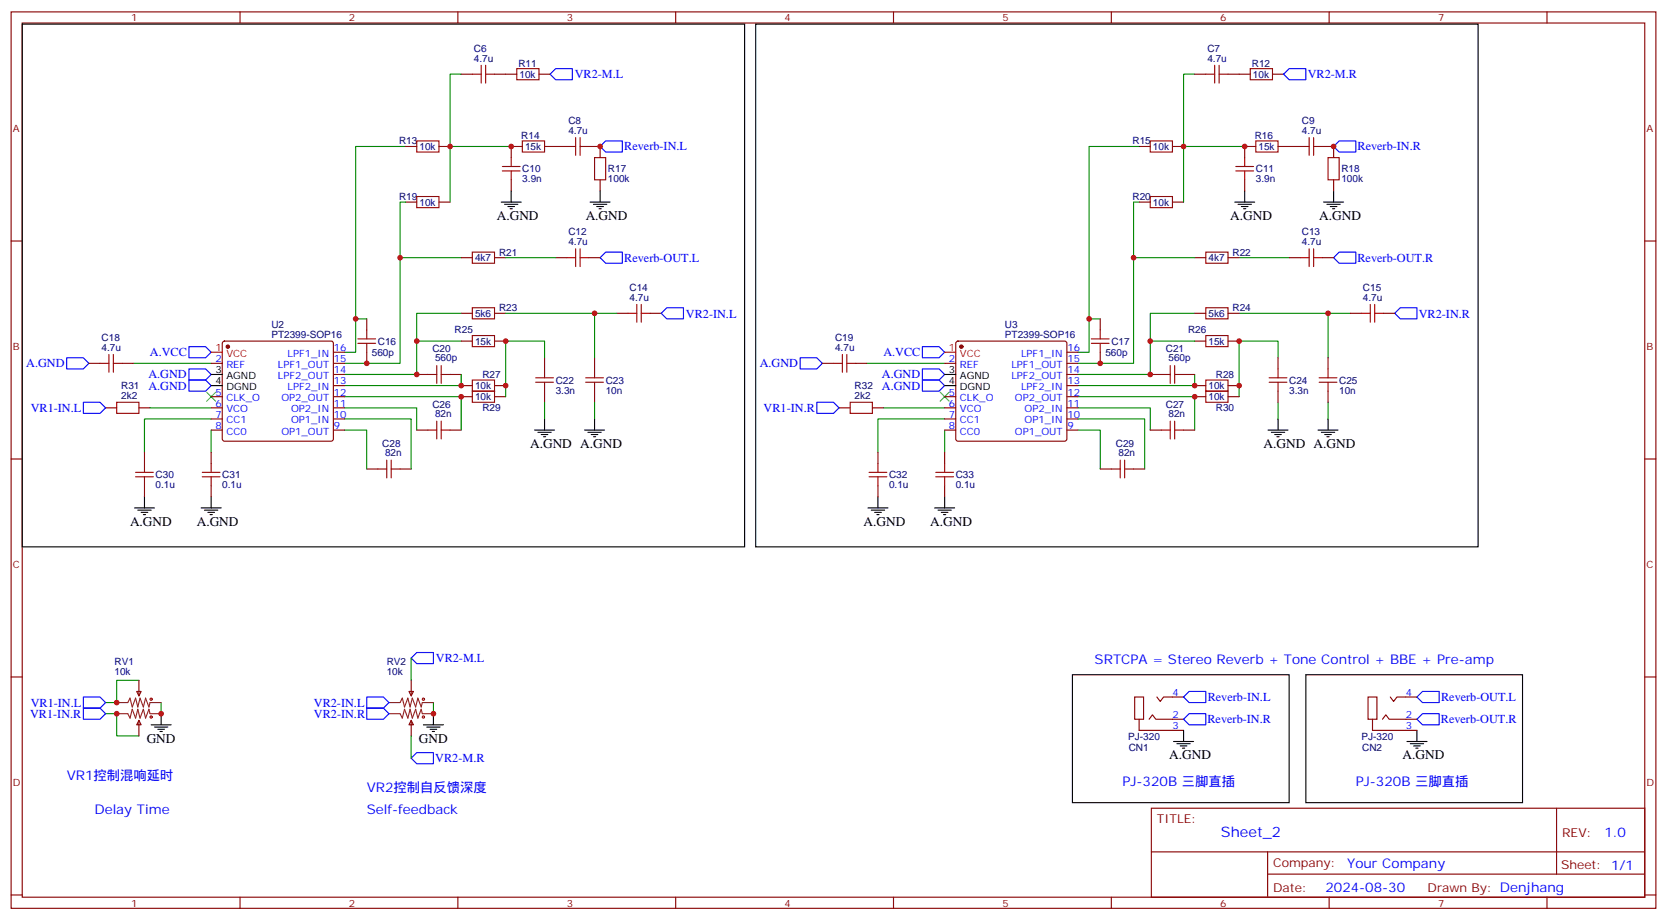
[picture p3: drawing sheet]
<svg xmlns="http://www.w3.org/2000/svg" width="529mm" height="292mm" viewBox="0 0 529 292" stroke-linecap="round" stroke-linejoin="round" font-family="sans-serif">
<g fill="none" stroke="#870000" stroke-width=".35">
<path d="M3.5 3.8h522.1v284.3h-522.1zM7.1 7.3h515v277.3h-515zM76.2 3.8v3.5M145.3 3.8v3.5M214.5 3.8v3.5M283.6 3.8v3.5M352.8 3.8v3.5M421.9 3.8v3.5M491.1 3.8v3.5M146.4 23.5h3.5M157 23.5h7M171.1 23.5h3.5"/>
<path d="M379.2 23.5h3.6M389.8 23.5h7.1M403.9 23.5h3.6M128.8 46.5h3.5M139.3 46.5h3.6M162.3 57v3.6M165.8 46.5h-3.5v3.5M172.9 46.5h7M187 46.5h3.5v3.5M190.5 57v3.6M361.6 46.5h3.5M372.2 46.5h3.5"/>
<path d="M395.1 57v3.6M398.6 46.5h-3.5v3.5M405.7 46.5h7M419.8 46.5h3.5v3.5M423.3 57v3.6M3.5 76.4h3.6M128.8 64.1h3.5M139.3 64.1h3.6M361.6 64.1h3.5M372.2 64.1h3.5M522.1 76.4h3.5M146.4 81.7h3.5"/>
<path d="M146.4 99.4h3.5M157 81.7h3.5M157 99.4h3.5M176.4 81.7h3.5M187 81.7h3.5M195.8 99.4h3.5M206.4 99.4h3.5M379.2 81.7h3.6M379.2 99.4h3.6M389.8 81.7h3.5M389.8 99.4h3.5M409.2 81.7h3.5"/>
<path d="M419.8 81.7h3.5M428.6 99.4h3.6M439.2 99.4h3.5M28.2 115.3h3.5M38.8 115.3h3.5M67 115.3h3.6M70.8 108.4l.5-.2h33.8l.5 .2 .2 .5v30.3l-.2 .5-.5 .2h-33.8l-.5-.2-.2-.5v-30.3zM105.8 118.8h3.6M105.8 115.3h3.6M105.8 111.7h3.6M116.4 101.1v3.6M116.4 111.7v3.6"/>
<path d="M132.3 118.8h3.5M142.9 118.8h3.5M146.4 108.2h3.5M157 108.2h3.5M172.9 113.5v3.5M188.7 113.5v3.5M261.1 115.3h3.5M271.6 115.3h3.6M299.9 115.3h3.5M303.6 108.4l.5-.2h33.9l.5 .2 .2 .5v30.3l-.3 .5-.4 .2h-33.9l-.5-.2-.2-.5v-30.3zM338.7 118.8h3.5M338.7 115.3h3.5"/>
<path d="M338.7 111.7h3.5M349.2 101.1v3.6M349.2 111.7v3.6M365.1 118.8h3.6M375.7 118.8h3.5M379.2 108.2h3.6M389.8 108.2h3.5M405.7 113.5v3.5M421.6 113.5v3.5M33.5 129.4h3.5M44.1 129.4h3.5M67 125.8h3.6"/>
<path d="M67 136.4h3.6M67 129.4h3.6M67 132.9h3.6M105.8 122.3h3.6M105.8 125.8h3.6M105.8 136.4h3.6M105.8 129.4h3.6M105.8 132.9h3.6M132.3 136.4h3.5M142.9 136.4h3.5M146.4 122.3h3.5M146.4 125.8h3.5"/>
<path d="M157 122.3h3.5M157 125.8h3.5M172.9 124.1v3.5M188.7 124.1v3.5M266.3 129.4h3.6M276.9 129.4h3.6M299.9 125.8h3.5M299.9 136.4h3.5M299.9 129.4h3.5M299.9 132.9h3.5M338.7 122.3h3.5M338.7 125.8h3.5"/>
<path d="M338.7 136.4h3.5M338.7 129.4h3.5M338.7 132.9h3.5M365.1 136.4h3.6M375.7 136.4h3.5M379.2 122.3h3.6M379.2 125.8h3.6M389.8 122.3h3.5M389.8 125.8h3.5M405.7 124.1v3.5M421.6 124.1v3.5M3.5 145.6h3.6"/>
<path d="M45.9 143.5v3.5M45.9 154.1v3.5M67 143.5v3.5M67 154.1v3.5M116.4 148.8h3.5M127 148.8h3.5M278.7 143.5v3.5M278.7 154.1v3.5M299.9 143.5v3.5M299.9 154.1v3.5M349.2 148.8h3.6M359.8 148.8h3.6"/>
<path d="M522.1 145.6h3.5M3.5 214.7h3.6M43.4 219.3h1.4l-.7 1.4zM44.1 215.8v4.9M129.8 219.3h1.4l-.7 1.4zM130.5 215.8v4.9M522.1 214.7h3.5M44.1 228.5l.7 1.4h-1.4zM44.1 228.5v4.9M130.5 228.5l.7 1.4h-1.4zM130.5 228.5v4.9M360.2 221.1h2.8v7h-2.8z"/>
<path d="M361.6 228.1v3.6h14.1M364.8 228.1l1-1.4 1.1 1.4h8.8M367.2 221.1l1.1 1.4 1.1-1.4h6.3M434.3 221.1h2.8v7h-2.8zM435.7 228.1v3.6h14.1M438.9 228.1l1-1.4 1.1 1.4h8.8M441.3 221.1l1.1 1.4 1-1.4h6.4M365.5 256.4h156.6v28.2h-156.6zM494.1 256.4v20.9M365.5 270.2h156.5M402.4 277.3h119.6M402.4 270.2v14.1"/>
<path d="M3.5 283.9h3.6M76.2 284.6v3.5M145.3 284.6v3.5M214.5 284.6v3.5M283.6 284.6v3.5M352.8 284.6v3.5M421.9 284.6v3.5M491.1 284.6v3.5M522.1 283.9h3.5"/>
</g>
<g fill="none" stroke="#00f" stroke-width=".35">
<path d="M174.6 23.5l1.8-1.7h5.3v3.5h-5.3zM409.2 21.8h5.3v3.5h-5.3l-1.7-1.8zM192.3 44.7h5.3v3.5h-5.3l-1.8-1.7zM425.1 44.7h5.3v3.5h-5.3l-1.8-1.7zM192.3 80h5.3v3.5h-5.3l-1.8-1.8zM425.1 80h5.3v3.5h-5.3l-1.8-1.8zM209.9 99.4l1.8-1.8h5.3v3.5h-5.3zM444.5 97.6h5.3v3.5h-5.3l-1.8-1.7zM21.2 113.5h5.3l1.7 1.8-1.7 1.7h-5.3zM60 110h5.3l1.7 1.7-1.7 1.8h-5.3zM60 117h5.3l1.7 1.8-1.7 1.7h-5.3zM254 113.5h5.3l1.8 1.8-1.8 1.7h-5.3z"/>
<path d="M292.8 117h5.3l1.8 1.8-1.8 1.7h-5.3zM292.8 110h5.3l1.8 1.7-1.8 1.8h-5.3zM26.5 127.6h5.2l1.8 1.8-1.8 1.7h-5.2zM60 120.5h5.3l1.7 1.8-1.7 1.8h-5.3zM259.3 127.6h5.3l1.7 1.8-1.7 1.7h-5.3zM292.8 120.5h5.3l1.8 1.8-1.8 1.8h-5.3zM132.3 207h5.3v3.5h-5.3l-1.8-1.8zM377.5 219.3h5.3v3.5h-5.3l-1.8-1.7zM451.6 219.3h5.2v3.5h-5.2l-1.8-1.7zM26.5 221.1h5.2l1.8 1.7-1.8 1.8h-5.2zM26.5 224.6h5.2l1.8 1.8-1.8 1.7h-5.2zM116.4 221.1h5.3l1.8 1.7-1.8 1.8h-5.3z"/>
<path d="M116.4 224.6h5.3l1.8 1.8-1.8 1.7h-5.3zM132.3 238.7h5.3v3.6h-5.3l-1.8-1.8zM377.5 226.4h5.3v3.5h-5.3l-1.8-1.8zM451.6 226.4h5.2v3.5h-5.2l-1.8-1.8z"/>
</g>
<g fill="none" stroke="#000" stroke-width=".35">
<path d="M7.1 7.7h229.3v165.8h-229.3zM239.9 7.7h229.3v165.8h-229.3zM159.1 64.1h6.4M160.2 64.8h4.2M161.2 65.5h2.1M161.9 66.2h.7M162.3 60.6v3.5M187.3 64.1h6.4M188.4 64.8h4.2M189.4 65.5h2.2M190.1 66.2h.8M190.5 60.6v3.5"/>
<path d="M391.9 64.1h6.4M393 64.8h4.2M394.1 65.5h2.1M394.8 66.2h.7M395.1 60.6v3.5M420.2 64.1h6.3M421.2 64.8h4.2M422.3 65.5h2.1M423 66.2h.7M423.3 60.6v3.5M67 118.8h3.6M299.9 118.8h3.5"/>
<path d="M67 122.3h3.6M169.7 136.4h6.3M170.7 137.1h4.3M171.8 137.8h2.1M172.5 138.5h.7M172.9 132.9v3.5M185.6 136.4h6.3M186.6 137.1h4.3M187.7 137.8h2.1M188.4 138.5h.7M188.7 132.9v3.5M299.9 122.3h3.5"/>
<path d="M402.5 136.4h6.4M403.6 137.1h4.2M404.6 137.8h2.2M405.3 138.5h.7M405.7 132.9v3.5M418.4 136.4h6.3M419.5 137.1h4.2M420.5 137.8h2.1M421.2 138.5h.7M421.6 132.9v3.5M45.9 157.6v3.5M67 157.6v3.5"/>
<path d="M278.7 157.6v3.5M299.9 157.6v3.5M42.7 161.1h6.3M43.7 161.8h4.3M44.8 162.5h2.1M45.5 163.2h.7M63.9 161.1h6.3M64.9 161.8h4.2M66 162.5h2.1M66.7 163.2h.7M275.5 161.1h6.4M276.6 161.8h4.2"/>
<path d="M277.6 162.5h2.2M278.3 163.2h.7M296.7 161.1h6.3M297.7 161.8h4.3M298.8 162.5h2.1M299.5 163.2h.7M340.4 214h68.8v40.6h-68.8zM414.5 214h68.8v40.6h-68.8zM48 229.9h6.3M49 230.6h4.3M50.1 231.3h2.1M50.8 232h.7"/>
<path d="M51.2 226.4v3.5M134.4 229.9h6.4M135.5 230.6h4.2M136.5 231.3h2.1M137.2 232h.7M137.6 226.4v3.5M372.5 235.2h6.4M373.6 235.9h4.2M374.6 236.6h2.2M375.4 237.3h.7M375.7 231.7v3.5M446.6 235.2h6.4"/>
<path d="M447.7 235.9h4.2M448.7 236.6h2.1M449.4 237.3h.7M449.8 231.7v3.5"/>
</g>
<g fill="none" stroke="#008700" stroke-width=".35">
<path d="M146.4 23.5h-3.5v23M379.2 23.5h-3.5v23M128.8 46.5h-15.9v65.2h-3.5M162.3 46.5h-19.4v17.6M361.6 46.5h-15.9v65.2h-3.5M395.1 46.5h-19.4v17.6M128.8 64.1h-1.8v17.6M361.6 64.1h-1.8v17.6M146.4 99.4h-14.1v8.8M146.4 81.7h-19.4v33.6h-17.6M160.5 99.4h28.2v14.1M160.5 81.7h15.9"/>
<path d="M188.7 99.4h7.1M379.2 81.7h-19.4v33.6h-17.6M379.2 99.4h-14.1v8.8M393.3 99.4h28.3v14.1M393.3 81.7h15.9M421.6 99.4h7M42.3 115.3h24.7M112.9 101.1h3.5M146.4 118.8v3.5h-37M146.4 108.2h-14.1v10.6h-22.9M172.9 113.5v-5.3h-12.4v17.6M275.2 115.3h24.7"/>
<path d="M345.7 101.1h3.5M379.2 108.2h-14.1v10.6h-22.9M379.2 118.8v3.5h-37M405.7 113.5v-5.3h-12.4v17.6M47.6 129.4h19.4M67 132.9h-21.1v10.6M67 136.4v7.1M109.4 136.4h7v12.4M109.4 132.9h21.1v15.9M109.4 129.4h22.9v7M109.4 125.8h37v10.6M172.9 127.6v5.3"/>
<path d="M188.7 127.6v5.3M280.5 129.4h19.4M299.9 132.9h-21.2v10.6M299.9 136.4v7.1M342.2 129.4h22.9v7M342.2 132.9h21.2v15.9M342.2 136.4h7v12.4M342.2 125.8h37v10.6M405.7 127.6v5.3M421.6 127.6v5.3M44.1 215.8h-7.1v7h-3.5M130.5 208.7v7.1"/>
<path d="M33.5 226.4h3.5v7h7.1M51.2 222.8v3.6M130.5 233.4v7.1M137.6 222.8v3.6"/>
</g>
<g fill="none" stroke="#a10000" stroke-width=".35">
<path d="M149.9 23.5h2.9M152.8 20.7v5.7M154.2 23.5h2.8M154.2 20.7v5.7M164 21.8h7.1v3.5h-7.1zM382.8 23.5h2.8M385.6 20.7v5.7M387 23.5h2.8M387 20.7v5.7M396.9 21.8h7v3.5h-7zM132.3 44.7h7v3.5h-7zM159.5 54.2h5.6"/>
<path d="M159.5 52.8h5.6M162.3 50v2.8M162.3 54.2v2.8M165.8 44.7h7.1v3.5h-7.1zM179.9 46.5h2.8M182.7 43.6v5.7M184.1 46.5h2.9M184.1 43.6v5.7M188.7 50h3.6v7h-3.6zM365.1 44.7h7.1v3.5h-7.1zM392.3 54.2h5.6M392.3 52.8h5.6"/>
<path d="M395.1 50v2.8M395.1 54.2v2.8M398.6 44.7h7.1v3.5h-7.1zM412.7 46.5h2.9M415.6 43.6v5.7M417 46.5h2.8M417 43.6v5.7M421.6 50h3.5v7h-3.5zM132.3 62.3h7v3.6h-7zM149.9 80h7.1v3.5h-7.1zM182.7 78.9v5.7M184.1 78.9v5.7"/>
<path d="M365.1 62.3h7.1v3.6h-7.1zM382.8 80h7v3.5h-7zM415.6 78.9v5.7M417 78.9v5.7M149.9 97.6h7.1v3.5h-7.1zM179.9 81.7h2.8M184.1 81.7h2.9M199.3 99.4h2.8M202.1 96.6v5.6M203.6 99.4h2.8M203.6 96.6v5.6M382.8 97.6h7v3.5h-7z"/>
<path d="M412.7 81.7h2.9M417 81.7h2.8M432.2 99.4h2.8M435 96.6v5.6M436.4 99.4h2.8M436.4 96.6v5.6M31.7 115.3h2.9M34.6 112.4v5.7M36 115.3h2.8M36 112.4v5.7M113.6 107.5h5.6M113.6 108.9h5.6"/>
<path d="M116.4 104.7v2.8M116.4 108.9v2.8M135.8 118.8h2.8M138.6 116v5.6M140.1 118.8h2.8M140.1 116v5.6M149.9 106.4h7.1v3.6h-7.1zM170 119.8h5.7M172.9 117v2.8M185.9 119.8h5.7M188.7 117v2.8M264.6 115.3h2.8"/>
<path d="M267.4 112.4v5.7M268.8 115.3h2.8M268.8 112.4v5.7M346.4 107.5h5.7M346.4 108.9h5.7M349.2 104.7v2.8M349.2 108.9v2.8M368.7 118.8h2.8M371.5 116v5.6M372.9 116v5.6M372.9 118.8h2.8M382.8 106.4h7v3.6h-7z"/>
<path d="M402.9 119.8h5.6M405.7 117v2.8M418.7 119.8h5.7M421.6 117v2.8M37 127.6h7.1v3.5h-7.1zM135.8 136.4h2.8M138.6 133.6v5.6M140.1 136.4h2.8M140.1 133.6v5.6M149.9 124.1h7.1v3.5h-7.1zM149.9 120.5h7.1v3.6h-7.1zM170 121.2h5.7"/>
<path d="M172.9 121.2v2.9M185.9 121.2h5.7M188.7 121.2v2.9M269.9 127.6h7v3.5h-7zM368.7 136.4h2.8M371.5 133.6v5.6M372.9 133.6v5.6M372.9 136.4h2.8M382.8 120.5h7v3.6h-7zM382.8 124.1h7v3.5h-7zM402.9 121.2h5.6M405.7 121.2v2.9"/>
<path d="M418.7 121.2h5.7M421.6 121.2v2.9M43 151.2h5.7M43 149.8h5.7M45.9 147v2.8M45.9 151.2v2.9M64.2 151.2h5.6M64.2 149.8h5.6M67 147v2.8M67 151.2v2.9M119.9 148.8h2.9M122.8 145.9v5.7"/>
<path d="M124.2 148.8h2.8M124.2 145.9v5.7M275.9 151.2h5.6M275.9 149.8h5.6M278.7 147v2.8M278.7 151.2v2.9M297 151.2h5.7M297 149.8h5.7M299.9 147v2.8M299.9 151.2v2.9M352.8 148.8h2.8M355.6 145.9v5.7"/>
<path d="M357 145.9v5.7M357 148.8h2.8"/>
<circle cx="48" cy="227.4" r=".35"/>
<circle cx="48" cy="221.8" r=".35"/>
<circle cx="134.4" cy="227.4" r=".35"/>
<circle cx="134.4" cy="221.8" r=".35"/>
</g>
<path d="M37 222.8h3.6l.7-1.4 .7 2.9 1-2.9 .7 2.9 .7-2.9 1.1 2.9 .7-2.9 1.1 2.9 .3-1.5h3.6M37 226.4h3.6l.7 1.4 .7-2.8 1 2.8 .7-2.8 .7 2.8 1.1-2.8 .7 2.8 1.1-2.8 .3 1.4h3.6M123.5 222.8h3.5l.7-1.4 .7 2.9 1.1-2.9 .7 2.9 .7-2.9 1 2.9 .7-2.9 1.1 2.9 .4-1.5h3.5M123.5 226.4h3.5l.7 1.4 .7-2.8 1.1 2.8 .7-2.8 .7 2.8 1-2.8 .7 2.8 1.1-2.8 .4 1.4h3.5" fill="none" stroke="#8c2424" stroke-width=".35"/>
<path d="M65.6 124.4l2.8 2.8M68.4 124.4l-2.8 2.8M298.4 124.4l2.9 2.8M301.3 124.4l-2.9 2.8" fill="none" stroke="#3c3" stroke-width=".35"/>
<g fill="#870000" stroke="#870000" stroke-width=".35">
<circle cx="72.3" cy="110" r=".53"/>
<circle cx="305.2" cy="110" r=".53"/>
</g>
<path d="M67 111.7h3.6M299.9 111.7h3.5" fill="none" stroke="#f00" stroke-width=".35"/>
<g fill="#c00">
<circle cx="190.5" cy="46.5" r=".88"/>
<circle cx="423.3" cy="46.5" r=".88"/>
<circle cx="137.6" cy="226.4" r=".88"/>
<circle cx="51.2" cy="226.4" r=".88"/>
<circle cx="37" cy="222.8" r=".88"/>
<circle cx="37" cy="226.4" r=".88"/>
<circle cx="393.3" cy="122.3" r=".88"/>
<circle cx="393.3" cy="108.2" r=".88"/>
<circle cx="379.2" cy="122.3" r=".88"/>
<circle cx="345.7" cy="101.1" r=".88"/>
<circle cx="349.3" cy="115.3" r=".88"/>
<circle cx="375.7" cy="46.5" r=".88"/>
<circle cx="359.8" cy="81.7" r=".88"/>
<circle cx="395.1" cy="46.5" r=".88"/>
<circle cx="421.6" cy="99.4" r=".88"/>
<circle cx="365.1" cy="108.2" r=".88"/>
<circle cx="365.1" cy="118.8" r=".88"/>
<circle cx="379.2" cy="125.8" r=".88"/>
<circle cx="146.4" cy="125.8" r=".88"/>
<circle cx="132.3" cy="118.8" r=".88"/>
<circle cx="132.3" cy="108.2" r=".88"/>
<circle cx="188.7" cy="99.4" r=".88"/>
<circle cx="162.3" cy="46.5" r=".88"/>
<circle cx="127" cy="81.7" r=".88"/>
<circle cx="142.9" cy="46.5" r=".88"/>
<circle cx="116.4" cy="115.3" r=".88"/>
<circle cx="112.9" cy="101.1" r=".88"/>
<circle cx="146.4" cy="122.3" r=".88"/>
<circle cx="160.5" cy="108.2" r=".88"/>
<circle cx="160.5" cy="122.3" r=".88"/>
</g>
<text font-size="4.6" fill="#00f" x="387.6" y="265.4">Sheet_2</text>
<g font-size="4.2">
<text x="157.7" y="69.7">A.GND</text>
<text x="185.9" y="69.7">A.GND</text>
<text x="390.5" y="69.7">A.GND</text>
<text x="418.7" y="69.7">A.GND</text>
<text x="168.3" y="142.1">A.GND A.GND</text>
<text x="401.1" y="142.1">A.GND A.GND</text>
<text x="41.3" y="166.8">A.GND</text>
<text x="62.4" y="166.8">A.GND</text>
<text x="274.1" y="166.8">A.GND</text>
<text x="295.3" y="166.8">A.GND</text>
<text x="46.6" y="235.5">GND</text>
<text x="133" y="235.5">GND</text>
<text x="371.1" y="240.8">A.GND</text>
<text x="445.2" y="240.8">A.GND</text>
</g>
<g font-size="4.2" fill="#00f">
<text x="347.5" y="210.5">SRTCPA = Stereo Reverb + Tone Control + BBE + Pre-amp</text>
<text x="21.2" y="247.5">VR1控制混响延时</text>
<text x="116.4" y="251.1">VR2控制自反馈深度</text>
<text x="356.3" y="249.3">PJ-320B 三脚直插</text>
<text x="430.4" y="249.3">PJ-320B 三脚直插</text>
<text x="30" y="258.1">Delay Time</text>
<text x="116.4" y="258.1">Self-feedback</text>
<text x="509.3" y="265.6">1.0</text>
<text x="427.7" y="275.2">Your Company</text>
<text x="420.7" y="283">2024-08-30</text>
</g>
<g font-size="3.9" fill="#00f">
<text x="182.5" y="24.9">VR2-M.L</text>
<text x="415.1" y="24.9">VR2-M.R</text>
<text x="198.2" y="47.7">Reverb-IN.L</text>
<text x="430.9" y="47.7">Reverb-IN.R</text>
<text x="198.2" y="83">Reverb-OUT.L</text>
<text x="430.9" y="83">Reverb-OUT.R</text>
<text x="217.7" y="100.7">VR2-IN.L</text>
<text x="450.4" y="100.7">VR2-IN.R</text>
<text x="47.6" y="113">A.VCC</text>
<text x="280.4" y="113">A.VCC</text>
<text x="8.3" y="116.5">A.GND</text>
<text x="241.1" y="116.5">A.GND</text>
<text x="47.1" y="120.1">A.GND</text>
<text x="47.1" y="123.6">A.GND</text>
<text x="280" y="123.6">A.GND</text>
<text x="280" y="120.1">A.GND</text>
<text x="9.8" y="130.6">VR1-IN.L</text>
<text x="242.4" y="130.6">VR1-IN.R</text>
<text x="138.4" y="210.1">VR2-M.L</text>
<text x="9.6" y="227.6">VR1-IN.R</text>
<text x="9.8" y="224.1">VR1-IN.L</text>
<text x="99.6" y="224.2">VR2-IN.L</text>
<text x="99.7" y="227.6">VR2-IN.R</text>
<text x="383.4" y="222.4">Reverb-IN.L</text>
<text x="457.5" y="222.4">Reverb-OUT.L</text>
<text x="383.3" y="229.4">Reverb-IN.R</text>
<text x="457.4" y="229.4">Reverb-OUT.R</text>
<text x="138.2" y="241.8">VR2-M.R</text>
</g>
<g font-size="3.9" fill="#800">
<text x="367.2" y="260.9">TITLE:</text>
<text x="495.9" y="265.6">REV:</text>
<text x="404.1" y="275.1">Company:</text>
<text x="495.5" y="275.8">Sheet: 1/1</text>
<text x="404.1" y="282.8">Date:</text>
<text x="453.2" y="282.9">Drawn By: Denjhang</text>
</g>
<g font-size="3.2" fill="#800">
<text x="41.6" y="6.8">1</text>
<text x="110.8" y="6.8">2</text>
<text x="179.9" y="6.8">3</text>
<text x="249.1" y="6.8">4</text>
<text x="318.2" y="6.8">5</text>
<text x="387.3" y="6.8">6</text>
<text x="456.5" y="6.8">7</text>
<text x="4.1" y="41.9">A</text>
<text x="522.6" y="41.9">A</text>
<text x="4.1" y="111">B</text>
<text x="522.6" y="111">B</text>
<text x="4.1" y="180.2">C</text>
<text x="522.6" y="180.2">C</text>
<text x="4.1" y="249.3">D</text>
<text x="522.6" y="249.3">D</text>
<text x="41.6" y="287.6">1</text>
<text x="110.8" y="287.6">2</text>
<text x="179.9" y="287.6">3</text>
<text x="249.1" y="287.6">4</text>
<text x="318.2" y="287.6">5</text>
<text x="387.3" y="287.6">6</text>
<text x="456.5" y="287.6">7</text>
</g>
<g font-size="3.2" fill="#000080">
<text x="150.4" y="16.4">C6</text>
<text x="383.3" y="16.4">C7</text>
<text x="150.4" y="19.6">4.7u</text>
<text x="164.5" y="21.1">R11</text>
<text x="383.3" y="19.6">4.7u</text>
<text x="397.4" y="21.1">R12</text>
<text x="164.9" y="24.6">10k</text>
<text x="397.7" y="24.6">10k</text>
<text x="180.4" y="39.4">C8</text>
<text x="413.3" y="39.4">C9</text>
<text x="126.7" y="45.8">R13</text>
<text x="133.2" y="47.6">10k</text>
<text x="165.5" y="44.1">R14</text>
<text x="166.7" y="47.6">15k</text>
<text x="180.4" y="42.6">4.7u</text>
<text x="359.5" y="45.8">R15</text>
<text x="366" y="47.6">10k</text>
<text x="398.3" y="44.1">R16</text>
<text x="399.5" y="47.6">15k</text>
<text x="413.3" y="42.6">4.7u</text>
<text x="165.8" y="57.8">3.9n</text>
<text x="165.8" y="54.7">C10</text>
<text x="193" y="57.8">100k</text>
<text x="193" y="54.7">R17</text>
<text x="398.6" y="57.8">3.9n</text>
<text x="398.6" y="54.7">C11</text>
<text x="425.8" y="57.8">100k</text>
<text x="425.8" y="54.7">R18</text>
<text x="126.7" y="63.5">R19</text>
<text x="133.2" y="65.2">10k</text>
<text x="359.5" y="63.5">R20</text>
<text x="366" y="65.2">10k</text>
<text x="180.4" y="77.9">4.7u</text>
<text x="180.4" y="74.6">C12</text>
<text x="413.3" y="77.9">4.7u</text>
<text x="413.3" y="74.6">C13</text>
<text x="150.8" y="82.9">4k7</text>
<text x="158.4" y="81.1">R21</text>
<text x="383.6" y="82.9">4k7</text>
<text x="391.2" y="81.1">R22</text>
<text x="199.8" y="95.5">4.7u</text>
<text x="199.8" y="92.3">C14</text>
<text x="432.7" y="95.5">4.7u</text>
<text x="432.7" y="92.3">C15</text>
<text x="150.8" y="100.5">5k6</text>
<text x="158.4" y="98.7">R23</text>
<text x="383.6" y="100.5">5k6</text>
<text x="391.2" y="98.7">R24</text>
<text x="86.2" y="107.1">PT2399-SOP16</text>
<text x="86.2" y="104">U2</text>
<text x="144.3" y="105.8">R25</text>
<text x="319" y="107.1">PT2399-SOP16</text>
<text x="319" y="104">U3</text>
<text x="377.1" y="105.8">R26</text>
<text x="32.3" y="111.4">4.7u</text>
<text x="32.3" y="108.2">C18</text>
<text x="118" y="112.9">560p</text>
<text x="119.9" y="109.3">C16</text>
<text x="137.2" y="111.7">C20</text>
<text x="150.8" y="109.3">15k</text>
<text x="265.1" y="111.4">4.7u</text>
<text x="265.1" y="108.2">C19</text>
<text x="350.9" y="112.9">560p</text>
<text x="352.8" y="109.3">C17</text>
<text x="370.1" y="111.7">C21</text>
<text x="383.6" y="109.3">15k</text>
<text x="138.1" y="114.6">560p</text>
<text x="153.1" y="119.9">R27</text>
<text x="370.9" y="114.6">560p</text>
<text x="385.9" y="119.9">R28</text>
<text x="38.5" y="123.3">R31</text>
<text x="150.8" y="123.4">10k</text>
<text x="176.4" y="124.9">3.3n</text>
<text x="176.4" y="121.7">C22</text>
<text x="192.3" y="124.9">10n</text>
<text x="192.3" y="121.7">C23</text>
<text x="271.3" y="123.3">R32</text>
<text x="383.6" y="123.4">10k</text>
<text x="409.2" y="124.9">3.3n</text>
<text x="409.2" y="121.7">C24</text>
<text x="425.1" y="124.9">10n</text>
<text x="425.1" y="121.7">C25</text>
<text x="38.5" y="126.5">2k2</text>
<text x="137.2" y="129.3">C26</text>
<text x="150.8" y="127">10k</text>
<text x="153.1" y="130.5">R29</text>
<text x="271.3" y="126.5">2k2</text>
<text x="370.1" y="129.3">C27</text>
<text x="383.6" y="127">10k</text>
<text x="385.9" y="130.5">R30</text>
<text x="138.1" y="132.3">82n</text>
<text x="370.9" y="132.3">82n</text>
<text x="121.4" y="141.7">C28</text>
<text x="354.2" y="141.7">C29</text>
<text x="122.2" y="144.6">82n</text>
<text x="355" y="144.6">82n</text>
<text x="49.4" y="154.8">0.1u</text>
<text x="49.4" y="151.7">C30</text>
<text x="70.6" y="154.8">0.1u</text>
<text x="70.6" y="151.7">C31</text>
<text x="282.2" y="154.8">0.1u</text>
<text x="282.2" y="151.7">C32</text>
<text x="303.4" y="154.8">0.1u</text>
<text x="303.4" y="151.7">C33</text>
<text x="36.3" y="214">10k</text>
<text x="36.3" y="210.9">RV1</text>
<text x="122.8" y="214">10k</text>
<text x="122.8" y="210.9">RV2</text>
<text x="358.1" y="234.6">PJ-320</text>
<text x="358.3" y="238.1">CN1</text>
<text x="432.2" y="234.6">PJ-320</text>
<text x="432.4" y="238.1">CN2</text>
</g>
<g font-size="3.2" fill="#f00">
<text x="68.4" y="111.4">1</text>
<text x="71.9" y="113.1">VCC</text>
<text x="301.2" y="111.4">1</text>
<text x="304.7" y="113.1">VCC</text>
</g>
<g font-size="3.2" fill="#00f">
<text x="91.3" y="113.1">LPF1_IN</text>
<text x="106" y="111.4">16</text>
<text x="324.1" y="113.1">LPF1_IN</text>
<text x="338.8" y="111.4">16</text>
<text x="68.4" y="114.9">2</text>
<text x="71.9" y="116.7">REF</text>
<text x="88.2" y="116.7">LPF1_OUT</text>
<text x="106" y="118.4">14</text>
<text x="106" y="114.9">15</text>
<text x="301.2" y="114.9">2</text>
<text x="304.7" y="116.7">REF</text>
<text x="321.1" y="116.7">LPF1_OUT</text>
<text x="338.8" y="118.4">14</text>
<text x="338.8" y="114.9">15</text>
<text x="68.4" y="125.5">5</text>
<text x="88.2" y="120.2">LPF2_OUT</text>
<text x="91.3" y="123.7">LPF2_IN</text>
<text x="106" y="125.5">12</text>
<text x="106" y="122">13</text>
<text x="301.2" y="125.5">5</text>
<text x="321.1" y="120.2">LPF2_OUT</text>
<text x="324.1" y="123.7">LPF2_IN</text>
<text x="338.8" y="125.5">12</text>
<text x="338.8" y="122">13</text>
<text x="68.4" y="129">6</text>
<text x="71.9" y="127.2">CLK_O</text>
<text x="71.9" y="130.8">VCO</text>
<text x="89.3" y="127.2">OP2_OUT</text>
<text x="92.4" y="130.8">OP2_IN</text>
<text x="106" y="129">11</text>
<text x="301.2" y="129">6</text>
<text x="304.7" y="127.2">CLK_O</text>
<text x="304.7" y="130.8">VCO</text>
<text x="322.1" y="127.2">OP2_OUT</text>
<text x="325.2" y="130.8">OP2_IN</text>
<text x="338.8" y="129">11</text>
<text x="68.4" y="132.5">7</text>
<text x="68.4" y="136.1">8</text>
<text x="71.9" y="134.3">CC1</text>
<text x="71.9" y="137.8">CC0</text>
<text x="89.3" y="137.8">OP1_OUT</text>
<text x="92.4" y="134.3">OP1_IN</text>
<text x="106" y="136.1">9</text>
<text x="106" y="132.5">10</text>
<text x="301.2" y="132.5">7</text>
<text x="301.2" y="136.1">8</text>
<text x="304.7" y="134.3">CC1</text>
<text x="304.7" y="137.8">CC0</text>
<text x="322.1" y="137.8">OP1_OUT</text>
<text x="325.2" y="134.3">OP1_IN</text>
<text x="338.8" y="136.1">9</text>
<text x="338.8" y="132.5">10</text>
<text x="372.2" y="220.7">4</text>
<text x="446.3" y="220.7">4</text>
<text x="372.2" y="227.8">2</text>
<text x="446.3" y="227.8">2</text>
<text x="372.2" y="231.3">3</text>
<text x="446.3" y="231.3">3</text>
</g>
<g font-size="3.2">
<text x="68.4" y="118.4">3</text>
<text x="301.2" y="118.4">3</text>
<text x="68.4" y="122">4</text>
<text x="71.9" y="120.2">AGND</text>
<text x="71.9" y="123.7">DGND</text>
<text x="301.2" y="122">4</text>
<text x="304.7" y="120.2">AGND</text>
<text x="304.7" y="123.7">DGND</text>
</g>
</svg>
